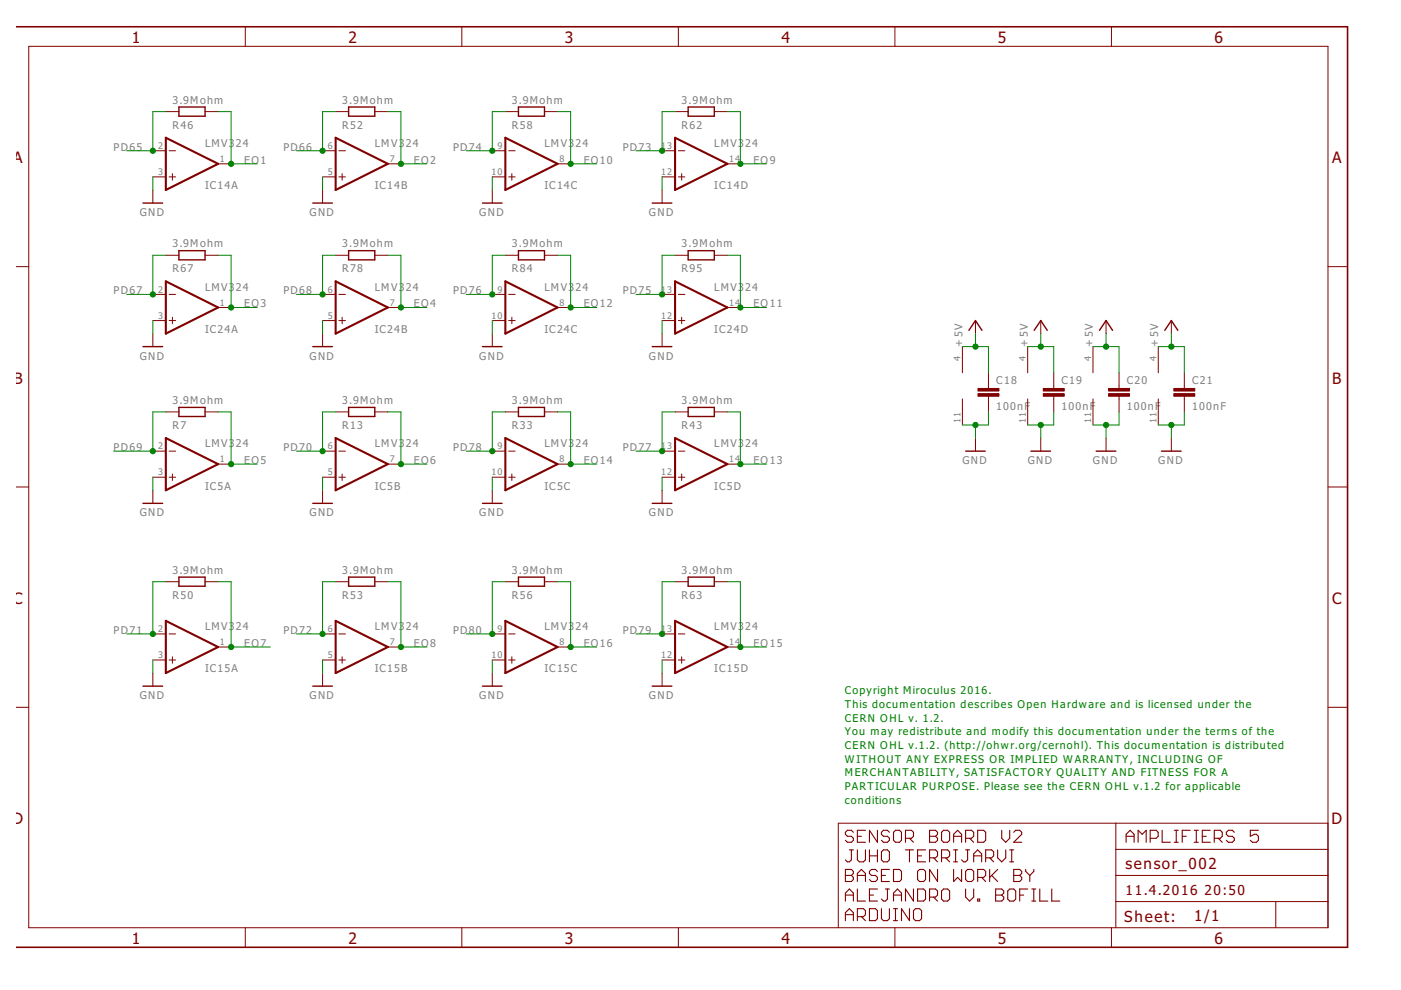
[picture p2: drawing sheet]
<svg xmlns="http://www.w3.org/2000/svg" width="297mm" height="210mm" viewBox="0 0 297 210" stroke-linecap="round" stroke-linejoin="round" font-family="sans-serif">
<g fill="none" stroke="#800000" stroke-width=".23">
<path d="M180.9 176.5l-.4-.5h-.8l-.5 .5v.4l.5 .4h.8l.4 .4v.5l-.4 .4h-.8l-.5-.4M181.8 177.3h.8M183.5 176h-1.7v2.6h1.7M186 176v2.6l-1.7-2.6v2.6M188.6 176.5l-.4-.5h-.9l-.4 .5v.4l.4 .4h.9l.4 .4v.5l-.4 .4h-.9l-.4-.4M189.4 176.5l.5-.5h.8l.4 .5v1.7l-.4 .4h-.8l-.5-.4zM192 177.7h1.3l.4-.4v-.8l-.4-.5h-1.3v2.6M192.8 177.7l.9 .9M197.1 176h1.3l.4 .5v.4l-.4 .4 .4 .4v.5l-.4 .4h-1.3zM197.1 177.3h1.3M200 176h.9l.4 .5v1.7l-.4 .4h-.9l-.4-.4v-1.7zM202.2 177.3h1.7"/>
<path d="M202.2 178.6v-1.7l.8-.9 .9 .9v1.7M204.7 177.7h1.3l.4-.4v-.8l-.4-.5h-1.3v2.6M205.6 177.7l.8 .9M207.3 176h1.3l.4 .5v1.7l-.4 .4h-1.3zM212.4 176v1.7l.8 .9 .9-.9v-1.7M214.9 176.5l.4-.5h.9l.4 .5v.4l-1.7 1.7h1.7M238.8 177.3h1.7M238.8 178.6v-1.7l.8-.9 .9 .9v1.7M241.3 178.6v-2.6l.9 .9 .8-.9v2.6M243.9 177.7h1.2l.5-.4v-.8l-.5-.5h-1.2v2.6M246.4 176v2.6h1.7M249 176h.8"/>
<path d="M249 178.6h.8M249.4 176v2.6M250.7 177.3h.8M252.3 176h-1.6v2.6M253.2 176h.9M253.2 178.6h.9M253.6 176v2.6M254.9 177.3h.9M256.6 176h-1.7v2.6h1.7M257.5 177.7h1.2l.4-.4v-.8l-.4-.5h-1.2v2.6M258.3 177.7l.8 .9M261.7 176.5l-.4-.5h-.9l-.4 .5v.4l.4 .4h.9l.4 .4v.5l-.4 .4h-.9l-.4-.4"/>
<path d="M266.8 176h-1.7v1.3l.9-.4h.4l.4 .4v.9l-.4 .4h-.9l-.4-.4M179.2 184.3h1.3l.4 .5v.4l-.4 .4 .4 .4v.5l-.4 .4h-1.3zM179.2 191.1v-1.7l.9-.9 .8 .9v1.7M179.2 195.2v-1.7l.9-.8 .8 .8v1.7M179.2 185.6h1.3M179.2 189.8h1.7M179.2 193.9h1.7M180.1 180.2h.8M180.5 180.2v2.1l-.4 .4h-.4l-.5-.4M181.8 180.2v2.1l.4 .4h.9l.4-.4v-2.1M181.8 186.9v-1.7l.8-.9 .9 .9v1.7M181.8 188.5v2.6h1.7"/>
<path d="M181.8 194.4h1.3l.4-.5v-.8l-.4-.4h-1.3v2.5M181.8 185.6h1.7M182.6 194.4l.9 .8M184.3 180.2v2.5M184.3 192.7h1.3l.4 .4v1.7l-.4 .4h-1.3zM184.3 181.5h1.7M184.3 189.8h.9M186 184.8l-.4-.5h-.8l-.5 .5v.4l.5 .4h.8l.4 .4v.5l-.4 .4h-.8l-.5-.4M186 188.5h-1.7v2.6h1.7M186 180.2v2.5M186.9 180.6l.4-.4h.9l.4 .4v1.7l-.4 .4h-.9l-.4-.4zM186.9 192.7v2.1l.4 .4h.9l.4-.4v-2.1"/>
<path d="M186.9 185.6h.8M187.7 188.5h.9M188.2 188.5v2.1l-.5 .5h-.4l-.4-.5M188.6 184.3h-1.7v2.6h1.7M189.4 184.3h1.3l.4 .5v1.7l-.4 .4h-1.3zM189.4 191.1v-1.7l.9-.9 .8 .9v1.7M189.4 189.8h1.7M189.4 192.7h.9M189.4 195.2h.9M189.9 192.7v2.5M192 180.2h1.7M192.8 192.7v2.5l-1.7-2.5v2.5"/>
<path d="M192.8 180.2v2.5M193.7 188.5v2.6l-1.7-2.6v2.6M194.1 192.7h.9l.4 .4v1.7l-.4 .4h-.9l-.4-.4v-1.7zM194.5 181.5h.9M194.5 188.5h1.3l.4 .4v1.7l-.4 .5h-1.3zM195 184.3h.8l.4 .5v1.7l-.4 .4h-.8l-.5-.4v-1.7zM196.2 180.2h-1.7v2.5h1.7M197.1 181.9h1.3l.4-.4v-.9l-.4-.4h-1.3v2.5M197.1 190.2h1.3l.4-.4v-.9l-.4-.4h-1.3v2.6M197.9 181.9l.9 .8M197.9 190.2l.9 .9M198.8 184.3v2.6l-1.7-2.6v2.6"/>
<path d="M199.6 181.9h1.3l.4-.4v-.9l-.4-.4h-1.3v2.5M200 188.5h.9l.4 .4v1.7l-.4 .5h-.9l-.4-.5v-1.7zM200.5 181.9l.8 .8M202.2 184.3v2.6l.8-.9 .9 .9v-2.6M202.2 182.7h.8M202.2 180.2h.8M202.6 180.2v2.5M204.7 188.5v1.7l.9 .9 .8-.9v-1.7M204.7 180.2h.9M205.1 184.3h.9l.4 .5v1.7l-.4 .4h-.9l-.4-.4v-1.7zM205.1 180.2v2.1l-.4 .4h-.4l-.4-.4M206.4 182.7v-1.7l.9-.8 .8 .8v1.7"/>
<path d="M206.4 181.5h1.7M207.3 186h1.3l.4-.4v-.8l-.4-.5h-1.3v2.6M207.3 190.6h.4v.5h-.4zM208.1 186l.9 .9M209 181.9h1.2l.5-.4v-.9l-.5-.4h-1.2v2.5M209.8 181.9l.9 .8M209.8 184.3v2.6M210.2 185.6l1.3 1.3M211.1 189.8h1.3M211.1 188.5h1.3l.4 .4v.5l-.4 .4 .4 .4v.4l-.4 .5h-1.3zM211.5 180.2v1.7l.9 .8 .8-.8v-1.7M211.5 184.3l-1.7 1.7"/>
<path d="M214.1 182.7h.8M214.1 180.2h.8M214.1 188.5h.8l.4 .4v1.7l-.4 .5h-.8l-.4-.5v-1.7zM214.5 180.2v2.5M214.9 184.3h1.3l.4 .5v.4l-.4 .4 .4 .4v.5l-.4 .4h-1.3zM214.9 185.6h1.3M216.2 189.8h.8M217.5 184.3v.5l.8 .8M217.9 188.5h-1.7v2.6M218.3 185.6v1.3M218.8 191.1h.8M218.8 188.5h.8"/>
<path d="M219.2 184.3v.5l-.9 .8M219.2 188.5v2.6M220.5 188.5v2.6h1.6M223 188.5v2.6h1.7"/>
</g>
<g fill="none" stroke="#800000" stroke-width=".44">
<path d="M35.2 29.2l11 5.5-11 5.6zM71.2 29.2l11 5.5-11 5.6zM107.1 29.2l11.1 5.5-11.1 5.6zM143.1 29.2l11.1 5.5-11.1 5.6zM35.2 59.6l11 5.6-11 5.5zM71.2 59.6l11 5.6-11 5.5zM107.1 59.6l11.1 5.6-11.1 5.5zM143.1 59.6l11.1 5.6-11.1 5.5zM35.2 92.9l11 5.5-11 5.5zM71.2 92.9l11 5.5-11 5.5zM107.1 92.9l11.1 5.5-11.1 5.5zM143.1 92.9l11.1 5.5-11.1 5.5z"/>
<path d="M35.2 131.6l11 5.6-11 5.5zM71.2 131.6l11 5.6-11 5.5zM107.1 131.6l11.1 5.6-11.1 5.5zM143.1 131.6l11.1 5.6-11.1 5.5z"/>
</g>
<g fill="none" stroke="#800000" stroke-width=".21">
<path d="M6.1 9.8h275.5v186.9h-275.5zM52 5.7v4.1M97.9 5.7v4.1M143.8 5.7v4.1M189.7 5.7v4.1M235.6 5.7v4.1M32.4 37.5h2.8M32.4 32h2.8M35.2 23.7h2.7M35.9 37.5h1.3M35.9 32h1.3M36.6 36.8v1.4"/>
<path d="M43.5 23.7h2.7M46.2 34.7h2.8M68.4 37.5h2.8M68.4 32h2.8M71.2 23.7h2.7M71.8 37.5h1.4M71.8 32h1.4M72.5 36.8v1.4M79.5 23.7h2.7M82.2 34.7h2.8M104.4 37.5h2.7M104.4 32h2.7"/>
<path d="M107.1 23.7h2.8M107.8 37.5h1.4M107.8 32h1.4M108.5 36.8v1.4M115.4 23.7h2.8M118.2 34.7h2.8M140.4 37.5h2.7M140.4 32h2.7M143.1 23.7h2.8M143.8 37.5h1.4M143.8 32h1.4M144.5 36.8v1.4"/>
<path d="M151.4 23.7h2.8M154.2 34.7h2.8M3.4 56.5h2.7M32.4 40.3v2.8M35.2 54.1h2.7M43.5 54.1h2.7M68.4 40.3v2.8M71.2 54.1h2.7M79.5 54.1h2.7M104.4 40.3v2.8M107.1 54.1h2.8M115.4 54.1h2.8"/>
<path d="M140.4 40.3v2.8M143.1 54.1h2.8M151.4 54.1h2.8M281.6 56.5h4.1M32.4 68h2.8M32.4 62.4h2.8M32.4 70.7v2.8M35.9 68h1.3M35.9 62.4h1.3M36.6 67.3v1.3M46.2 65.2h2.8M68.4 68h2.8"/>
<path d="M68.4 62.4h2.8M68.4 70.7v2.8M71.8 68h1.4M71.8 62.4h1.4M72.5 67.3v1.3M82.2 65.2h2.8M104.4 68h2.7M104.4 62.4h2.7M104.4 70.7v2.8M107.8 68h1.4M107.8 62.4h1.4M108.5 67.3v1.3"/>
<path d="M118.2 65.2h2.8M140.4 68h2.7M140.4 62.4h2.7M140.4 70.7v2.8M143.8 68h1.4M143.8 62.4h1.4M144.5 67.3v1.3M154.2 65.2h2.8M204 73.5v5.5M206.8 68v2.7M209.6 79v3.4M217.9 73.5v5.5"/>
<path d="M220.7 68v2.7M223.4 79v3.4M231.7 73.5v5.5M234.5 68v2.7M237.3 79v3.4M245.6 73.5v5.5M248.3 68v2.7M251.1 79v3.4M32.4 95.7h2.8M35.2 87.3h2.7M35.9 95.7h1.3M43.5 87.3h2.7"/>
<path d="M46.2 98.4h2.8M68.4 95.7h2.8M71.2 87.3h2.7M71.8 95.7h1.4M79.5 87.3h2.7M82.2 98.4h2.8M104.4 95.7h2.7M107.1 87.3h2.8M107.8 95.7h1.4M115.4 87.3h2.8M118.2 98.4h2.8M140.4 95.7h2.7"/>
<path d="M143.1 87.3h2.8M143.8 95.7h1.4M151.4 87.3h2.8M154.2 98.4h2.8M204 84.6v5.5M206.8 92.9v2.8M209.6 84v3.3M217.9 84.6v5.5M220.7 92.9v2.8M223.4 84v3.3M231.7 84.6v5.5M234.5 92.9v2.8"/>
<path d="M237.3 84v3.3M245.6 84.6v5.5M248.3 92.9v2.8M251.1 84v3.3M3.4 103.3h2.7M32.4 101.2h2.8M32.4 103.9v2.8M35.9 101.2h1.3M36.6 100.5v1.4M68.4 101.2h2.8M68.4 103.9v2.8M71.8 101.2h1.4"/>
<path d="M72.5 100.5v1.4M104.4 101.2h2.7M104.4 103.9v2.8M107.8 101.2h1.4M108.5 100.5v1.4M140.4 101.2h2.7M140.4 103.9v2.8M143.8 101.2h1.4M144.5 100.5v1.4M281.6 103.3h4.1M32.4 139.9h2.8M32.4 134.4h2.8"/>
<path d="M35.2 123.3h2.7M35.9 139.9h1.3M35.9 134.4h1.3M36.6 139.3v1.3M43.5 123.3h2.7M46.2 137.2h2.8M68.4 139.9h2.8M68.4 134.4h2.8M71.2 123.3h2.7M71.8 139.9h1.4M71.8 134.4h1.4M72.5 139.3v1.3"/>
<path d="M79.5 123.3h2.7M82.2 137.2h2.8M104.4 139.9h2.7M104.4 134.4h2.7M107.1 123.3h2.8M107.8 139.9h1.4M107.8 134.4h1.4M108.5 139.3v1.3M115.4 123.3h2.8M118.2 137.2h2.8M140.4 139.9h2.7M140.4 134.4h2.7"/>
<path d="M143.1 123.3h2.8M143.8 139.9h1.4M143.8 134.4h1.4M144.5 139.3v1.3M151.4 123.3h2.8M154.2 137.2h2.8M3.4 150h2.7M32.4 142.7v2.8M68.4 142.7v2.8M104.4 142.7v2.8M140.4 142.7v2.8M281.6 150h4.1"/>
<path d="M236.6 174.5v22.2M281.6 174.5h-103.9v22.2M52 196.7v4.2M97.9 196.7v4.2M143.8 196.7v4.2M189.7 196.7v4.2M235.6 196.7v4.2M236.6 191.2h45M236.6 185.6h45M236.6 180.1h45M270.5 191.2v5.5"/>
</g>
<g fill="none" stroke="#800000" stroke-width=".3">
<path d="M37.9 22.7h5.6v1.9h-5.6zM73.9 22.7h5.6v1.9h-5.6zM109.9 22.7h5.5v1.9h-5.5zM145.9 22.7h5.5v1.9h-5.5zM30.3 43.1h4.2M37.9 53.1h5.6v2h-5.6zM66.3 43.1h4.2M73.9 53.1h5.6v2h-5.6zM102.3 43.1h4.1M109.9 53.1h5.5v2h-5.5zM138.3 43.1h4.2M145.9 53.1h5.5v2h-5.5z"/>
<path d="M30.3 73.5h4.2M66.3 73.5h4.2M102.3 73.5h4.1M138.3 73.5h4.2M205.4 70l1.4-2 1.4 2M219.3 70l1.4-2 1.3 2M233.1 70l1.4-2 1.4 2M247 70l1.3-2 1.4 2M37.9 86.4h5.6v1.9h-5.6zM73.9 86.4h5.6v1.9h-5.6zM109.9 86.4h5.5v1.9h-5.5zM145.9 86.4h5.5v1.9h-5.5z"/>
<path d="M204.7 95.7h4.2M218.6 95.7h4.1M232.4 95.7h4.2M246.3 95.7h4.1M30.3 106.7h4.2M66.3 106.7h4.2M102.3 106.7h4.1M138.3 106.7h4.2M37.9 122.4h5.6v1.9h-5.6zM73.9 122.4h5.6v1.9h-5.6zM109.9 122.4h5.5v1.9h-5.5zM145.9 122.4h5.5v1.9h-5.5z"/>
<path d="M30.3 145.5h4.2M66.3 145.5h4.2M102.3 145.5h4.1M138.3 145.5h4.2"/>
</g>
<path d="M3.4 5.7h282.3v195.2h-282.3" fill="none" stroke="#800000" stroke-width=".34"/>
<g fill="#800000" stroke="#800000" stroke-width=".21">
<path d="M207.3 83.5h4.5v.5h-4.5z"/>
<path d="M207.3 82.4h4.5v.5h-4.5z"/>
<path d="M221.2 83.5h4.4v.5h-4.4z"/>
<path d="M221.2 82.4h4.4v.5h-4.4z"/>
<path d="M235 83.5h4.5v.5h-4.5z"/>
<path d="M235 82.4h4.5v.5h-4.5z"/>
<path d="M248.9 83.5h4.4v.5h-4.4z"/>
<path d="M248.9 82.4h4.4v.5h-4.4z"/>
</g>
<g fill="none" stroke="#008000" stroke-width=".21">
<path d="M32.4 37.5v2.8M35.2 23.7h-2.8v8.3h-5.5M46.2 23.7h2.8v11h5.5M68.4 37.5v2.8M71.2 23.7h-2.8v8.3h-5.6M82.2 23.7h2.8v11h5.5M104.4 37.5v2.8M107.1 23.7h-2.7v8.3h-5.6M118.2 23.7h2.8v11h5.5M140.4 37.5v2.8M143.1 23.7h-2.7v8.3h-5.6M154.2 23.7h2.8v11h5.5"/>
<path d="M35.2 54.1h-2.8v8.3h-5.5M46.2 54.1h2.8v11.1h5.5M71.2 54.1h-2.8v8.3h-5.6M82.2 54.1h2.8v11.1h5.5M107.1 54.1h-2.7v8.3h-5.6M118.2 54.1h2.8v11.1h5.5M143.1 54.1h-2.7v8.3h-5.6M154.2 54.1h2.8v11.1h5.5M32.4 68v2.7M68.4 68v2.7M104.4 68v2.7M140.4 68v2.7"/>
<path d="M204 73.5h5.6v5.5M206.8 70.7v2.8M217.9 73.5h5.5v5.5M220.7 70.7v2.8M231.7 73.5h5.6v5.5M234.5 70.7v2.8M245.6 73.5h5.5v5.5M248.3 70.7v2.8M35.2 87.3h-2.8v8.4h-8.3M46.2 87.3h2.8v11.1h5.5M71.2 87.3h-2.8v8.4h-5.6M82.2 87.3h2.8v11.1h5.5"/>
<path d="M107.1 87.3h-2.7v8.4h-5.6M118.2 87.3h2.8v11.1h5.5M143.1 87.3h-2.7v8.4h-5.6M154.2 87.3h2.8v11.1h5.5M206.8 90.1v2.8M209.6 87.3v2.8h-5.6M220.7 90.1v2.8M223.4 87.3v2.8h-5.5M234.5 90.1v2.8M237.3 87.3v2.8h-5.6M248.3 90.1v2.8M251.1 87.3v2.8h-5.5"/>
<path d="M32.4 101.2v2.7M68.4 101.2v2.7M104.4 101.2v2.7M140.4 101.2v2.7M32.4 139.9v2.8M35.2 123.3h-2.8v11.1h-5.5M46.2 123.3h2.8v13.9h8.3M68.4 139.9v2.8M71.2 123.3h-2.8v11.1h-5.6M82.2 123.3h2.8v13.9h5.5M104.4 139.9v2.8M107.1 123.3h-2.7v11.1h-5.6"/>
<path d="M118.2 123.3h2.8v13.9h5.5M140.4 139.9v2.8M143.1 123.3h-2.7v11.1h-5.6M154.2 123.3h2.8v13.9h5.5"/>
</g>
<g fill="#008000" stroke="#008000" stroke-width=".21">
<circle cx="206.8" cy="90.1" r=".55"/>
<circle cx="220.7" cy="90.1" r=".55"/>
<circle cx="234.5" cy="90.1" r=".55"/>
<circle cx="248.3" cy="90.1" r=".55"/>
<circle cx="206.8" cy="73.5" r=".55"/>
<circle cx="220.7" cy="73.5" r=".55"/>
<circle cx="234.5" cy="73.5" r=".55"/>
<circle cx="248.3" cy="73.5" r=".55"/>
<circle cx="49" cy="65.2" r=".55"/>
<circle cx="85" cy="65.2" r=".55"/>
<circle cx="49" cy="34.7" r=".55"/>
<circle cx="85" cy="34.7" r=".55"/>
<circle cx="85" cy="98.4" r=".55"/>
<circle cx="121" cy="98.4" r=".55"/>
<circle cx="157" cy="98.4" r=".55"/>
<circle cx="121" cy="65.2" r=".55"/>
<circle cx="157" cy="65.2" r=".55"/>
<circle cx="157" cy="34.7" r=".55"/>
<circle cx="49" cy="98.4" r=".55"/>
<circle cx="49" cy="137.2" r=".55"/>
<circle cx="85" cy="137.2" r=".55"/>
<circle cx="157" cy="137.2" r=".55"/>
<circle cx="121" cy="137.2" r=".55"/>
<circle cx="140.4" cy="95.7" r=".55"/>
<circle cx="32.4" cy="32" r=".55"/>
<circle cx="140.4" cy="32" r=".55"/>
<circle cx="68.4" cy="32" r=".55"/>
<circle cx="104.4" cy="32" r=".55"/>
<circle cx="32.4" cy="62.4" r=".55"/>
<circle cx="140.4" cy="62.4" r=".55"/>
<circle cx="68.4" cy="62.4" r=".55"/>
<circle cx="104.4" cy="62.4" r=".55"/>
<circle cx="32.4" cy="95.7" r=".55"/>
<circle cx="68.4" cy="95.7" r=".55"/>
<circle cx="104.4" cy="95.7" r=".55"/>
<circle cx="32.4" cy="134.4" r=".55"/>
<circle cx="140.4" cy="134.4" r=".55"/>
<circle cx="68.4" cy="134.4" r=".55"/>
<circle cx="104.4" cy="134.4" r=".55"/>
<circle cx="121" cy="34.7" r=".55"/>
</g>
<g font-size="4" fill="#800000">
<text x="28" y="9.2">1</text>
<text x="73.9" y="9.2">2</text>
<text x="119.8" y="9.2">3</text>
<text x="165.7" y="9.2">4</text>
<text x="211.6" y="9.2">5</text>
<text x="257.5" y="9.2">6</text>
<text x="2.8" y="34.6">A</text>
<text x="282.4" y="34.6">A</text>
<text x="2.8" y="81.3">B</text>
<text x="282.5" y="81.3">B</text>
<text x="2.8" y="128">C</text>
<text x="282.4" y="128">C</text>
<text x="2.7" y="174.8">D</text>
<text x="282.3" y="174.8">D</text>
<text x="28" y="200.2">1</text>
<text x="73.9" y="200.2">2</text>
<text x="119.8" y="200.2">3</text>
<text x="165.7" y="200.2">4</text>
<text x="211.6" y="200.2">5</text>
<text x="257.5" y="200.2">6</text>
</g>
<g font-size="3.9" fill="#800000">
<text x="238.6" y="184.2">sensor_002</text>
<text x="238.4" y="195.4">Sheet:</text>
<text x="253.2" y="195.3">1/1</text>
</g>
<g font-size="3.5" fill="#800000">
<text x="238.6" y="189.8">11.4.2016</text>
<text x="255.3" y="189.8">20:50</text>
</g>
<g font-size="2.7" fill="#808080">
<text x="36.5" y="22">3.9Mohm</text>
<text x="72.5" y="22">3.9Mohm</text>
<text x="108.5" y="22">3.9Mohm</text>
<text x="144.5" y="22">3.9Mohm</text>
<text x="36.5" y="27.2">R46</text>
<text x="72.5" y="27.2">R52</text>
<text x="108.5" y="27.2">R58</text>
<text x="144.5" y="27.2">R62</text>
<text x="24.1" y="32">PD65</text>
<text x="43.5" y="31.2">LMV3</text>
<text x="50" y="31.2">24</text>
<text x="51.8" y="34.7">EO1</text>
<text x="60.1" y="32">PD66</text>
<text x="79.5" y="31.2">LMV3</text>
<text x="86" y="31.2">24</text>
<text x="87.8" y="34.7">EO2</text>
<text x="96.1" y="32">PD74</text>
<text x="115.5" y="31.2">LMV3</text>
<text x="122" y="31.2">24</text>
<text x="123.8" y="34.7">EO10</text>
<text x="132.1" y="32">PD73</text>
<text x="151.4" y="31.2">LMV3</text>
<text x="158" y="31.2">24</text>
<text x="159.7" y="34.7">EO9</text>
<text x="43.5" y="40.1">IC14A</text>
<text x="79.5" y="40.1">IC14B</text>
<text x="115.5" y="40.1">IC14C</text>
<text x="151.4" y="40.1">IC14D</text>
<text x="29.6" y="45.8">GND</text>
<text x="65.6" y="45.8">GND</text>
<text x="101.6" y="45.8">GND</text>
<text x="137.6" y="45.8">GND</text>
<text x="36.5" y="52.5">3.9Mohm</text>
<text x="72.5" y="52.5">3.9Mohm</text>
<text x="108.5" y="52.5">3.9Mohm</text>
<text x="144.5" y="52.5">3.9Mohm</text>
<text x="36.5" y="57.7">R67</text>
<text x="72.5" y="57.7">R78</text>
<text x="108.5" y="57.7">R84</text>
<text x="144.5" y="57.7">R95</text>
<text x="24.1" y="62.4">PD67</text>
<text x="43.5" y="61.6">LMV3</text>
<text x="50" y="61.6">24</text>
<text x="51.8" y="65.2">EO3</text>
<text x="60.1" y="62.4">PD68</text>
<text x="79.5" y="61.6">LMV3</text>
<text x="86" y="61.6">24</text>
<text x="87.8" y="65.2">EO4</text>
<text x="96.1" y="62.4">PD76</text>
<text x="115.5" y="61.6">LMV3</text>
<text x="122" y="61.6">24</text>
<text x="123.8" y="65.2">EO12</text>
<text x="132.1" y="62.4">PD75</text>
<text x="151.4" y="61.6">LMV3</text>
<text x="158" y="61.6">24</text>
<text x="159.7" y="65.2">EO11</text>
<text x="43.5" y="70.6">IC24A</text>
<text x="79.5" y="70.6">IC24B</text>
<text x="115.5" y="70.6">IC24C</text>
<text x="151.4" y="70.6">IC24D</text>
<text x="29.6" y="76.3">GND</text>
<text x="65.6" y="76.3">GND</text>
<text x="101.6" y="76.3">GND</text>
<text x="137.6" y="76.3">GND</text>
<text x="204" y="73.5" transform="rotate(-90 204 73.5)">+5V</text>
<text x="217.9" y="73.5" transform="rotate(-90 217.9 73.5)">+5V</text>
<text x="231.7" y="73.5" transform="rotate(-90 231.7 73.5)">+5V</text>
<text x="245.6" y="73.5" transform="rotate(-90 245.6 73.5)">+5V</text>
<text x="211.2" y="81.4">C18</text>
<text x="225.1" y="81.4">C19</text>
<text x="238.9" y="81.4">C20</text>
<text x="252.8" y="81.4">C21</text>
<text x="36.5" y="85.7">3.9Mohm</text>
<text x="72.5" y="85.7">3.9Mohm</text>
<text x="108.5" y="85.7">3.9Mohm</text>
<text x="144.5" y="85.7">3.9Mohm</text>
<text x="211.2" y="86.9">100nF</text>
<text x="225.1" y="86.9">100nF</text>
<text x="238.9" y="86.9">100nF</text>
<text x="252.8" y="86.9">100nF</text>
<text x="24.1" y="95.6">PD69</text>
<text x="36.5" y="90.9">R7</text>
<text x="43.5" y="94.8">LMV3</text>
<text x="50" y="94.8">24</text>
<text x="60.1" y="95.6">PD70</text>
<text x="72.5" y="90.9">R13</text>
<text x="79.5" y="94.8">LMV3</text>
<text x="86" y="94.8">24</text>
<text x="96.1" y="95.6">PD78</text>
<text x="108.5" y="90.9">R33</text>
<text x="115.5" y="94.8">LMV3</text>
<text x="122" y="94.8">24</text>
<text x="132.1" y="95.6">PD77</text>
<text x="144.5" y="90.9">R43</text>
<text x="151.4" y="94.8">LMV3</text>
<text x="158" y="94.8">24</text>
<text x="51.8" y="98.4">EO5</text>
<text x="87.8" y="98.4">EO6</text>
<text x="123.8" y="98.4">EO14</text>
<text x="159.7" y="98.4">EO13</text>
<text x="204" y="98.4">GND</text>
<text x="217.9" y="98.4">GND</text>
<text x="231.7" y="98.4">GND</text>
<text x="245.6" y="98.4">GND</text>
<text x="43.5" y="103.8">IC5A</text>
<text x="79.5" y="103.8">IC5B</text>
<text x="115.5" y="103.8">IC5C</text>
<text x="151.4" y="103.8">IC5D</text>
<text x="29.6" y="109.5">GND</text>
<text x="65.6" y="109.5">GND</text>
<text x="101.6" y="109.5">GND</text>
<text x="137.6" y="109.5">GND</text>
<text x="36.5" y="121.7">3.9Mohm</text>
<text x="72.5" y="121.7">3.9Mohm</text>
<text x="108.5" y="121.7">3.9Mohm</text>
<text x="144.5" y="121.7">3.9Mohm</text>
<text x="36.5" y="126.9">R50</text>
<text x="72.5" y="126.9">R53</text>
<text x="108.5" y="126.9">R56</text>
<text x="144.5" y="126.9">R63</text>
<text x="24.1" y="134.4">PD71</text>
<text x="43.5" y="133.6">LMV3</text>
<text x="50" y="133.6">24</text>
<text x="51.8" y="137.2">EO7</text>
<text x="60.1" y="134.4">PD72</text>
<text x="79.5" y="133.6">LMV3</text>
<text x="86" y="133.6">24</text>
<text x="87.8" y="137.2">EO8</text>
<text x="96.1" y="134.4">PD80</text>
<text x="115.5" y="133.6">LMV3</text>
<text x="122" y="133.6">24</text>
<text x="123.8" y="137.2">EO16</text>
<text x="132.1" y="134.4">PD79</text>
<text x="151.4" y="133.6">LMV3</text>
<text x="158" y="133.6">24</text>
<text x="159.7" y="137.2">EO15</text>
<text x="43.5" y="142.6">IC15A</text>
<text x="79.5" y="142.6">IC15B</text>
<text x="115.5" y="142.6">IC15C</text>
<text x="151.4" y="142.6">IC15D</text>
<text x="29.6" y="148.2">GND</text>
<text x="65.6" y="148.2">GND</text>
<text x="101.6" y="148.2">GND</text>
<text x="137.6" y="148.2">GND</text>
</g>
<g font-size="2.7" fill="#008000">
<text x="179.1" y="147.2">Copyright Miroculus 2016.</text>
<text x="179.1" y="150.1">This documentation describes Open Hardware and is licensed under the</text>
<text x="179.1" y="153">CERN OHL v. 1.2.</text>
<text x="179.1" y="155.9">You may redistribute and modify this documentation under the terms of the</text>
<text x="179.1" y="158.8">CERN OHL v.1.2. (http://ohwr.org/cernohl). This documentation is distributed</text>
<text x="179.1" y="161.7">WITHOUT ANY EXPRESS OR IMPLIED WARRANTY, INCLUDING OF</text>
<text x="179.1" y="164.6">MERCHANTABILITY, SATISFACTORY QUALITY AND FITNESS FOR A</text>
<text x="179.1" y="167.5">PARTICULAR PURPOSE. Please see the CERN OHL v.1.2 for applicable</text>
<text x="179.1" y="170.4">conditions</text>
</g>
<g font-size="2.3" fill="#808080">
<text x="33.5" y="31.6">2</text>
<text x="46.6" y="34.4">1</text>
<text x="69.5" y="31.6">6</text>
<text x="82.6" y="34.4">7</text>
<text x="105.5" y="31.6">9</text>
<text x="118.6" y="34.4">8</text>
<text x="140.2" y="31.6">13</text>
<text x="154.6" y="34.4">14</text>
<text x="33.5" y="37.1">3</text>
<text x="69.5" y="37.1">5</text>
<text x="104.2" y="37.1">10</text>
<text x="140.2" y="37.1">12</text>
<text x="33.5" y="62">2</text>
<text x="46.6" y="64.8">1</text>
<text x="69.5" y="62">6</text>
<text x="82.6" y="64.8">7</text>
<text x="105.5" y="62">9</text>
<text x="118.6" y="64.8">8</text>
<text x="140.2" y="62">13</text>
<text x="154.6" y="64.8">14</text>
<text x="33.5" y="67.6">3</text>
<text x="69.5" y="67.6">5</text>
<text x="104.2" y="67.6">10</text>
<text x="140.2" y="67.6">12</text>
<text x="203.7" y="76.5" transform="rotate(-90 203.7 76.5)">4</text>
<text x="217.5" y="76.5" transform="rotate(-90 217.5 76.5)">4</text>
<text x="231.3" y="76.5" transform="rotate(-90 231.3 76.5)">4</text>
<text x="245.2" y="76.5" transform="rotate(-90 245.2 76.5)">4</text>
<text x="203.7" y="89.7" transform="rotate(-90 203.7 89.7)">11</text>
<text x="217.5" y="89.7" transform="rotate(-90 217.5 89.7)">11</text>
<text x="231.3" y="89.7" transform="rotate(-90 231.3 89.7)">11</text>
<text x="245.2" y="89.7" transform="rotate(-90 245.2 89.7)">11</text>
<text x="33.5" y="95.3">2</text>
<text x="69.5" y="95.3">6</text>
<text x="105.5" y="95.3">9</text>
<text x="140.2" y="95.3">13</text>
<text x="33.5" y="100.8">3</text>
<text x="46.6" y="98">1</text>
<text x="69.5" y="100.8">5</text>
<text x="82.6" y="98">7</text>
<text x="104.2" y="100.8">10</text>
<text x="118.6" y="98">8</text>
<text x="140.2" y="100.8">12</text>
<text x="154.6" y="98">14</text>
<text x="33.5" y="134">2</text>
<text x="46.6" y="136.8">1</text>
<text x="69.5" y="134">6</text>
<text x="82.6" y="136.8">7</text>
<text x="105.5" y="134">9</text>
<text x="118.6" y="136.8">8</text>
<text x="140.2" y="134">13</text>
<text x="154.6" y="136.8">14</text>
<text x="33.5" y="139.6">3</text>
<text x="69.5" y="139.6">5</text>
<text x="104.2" y="139.6">10</text>
<text x="140.2" y="139.6">12</text>
</g>
</svg>
